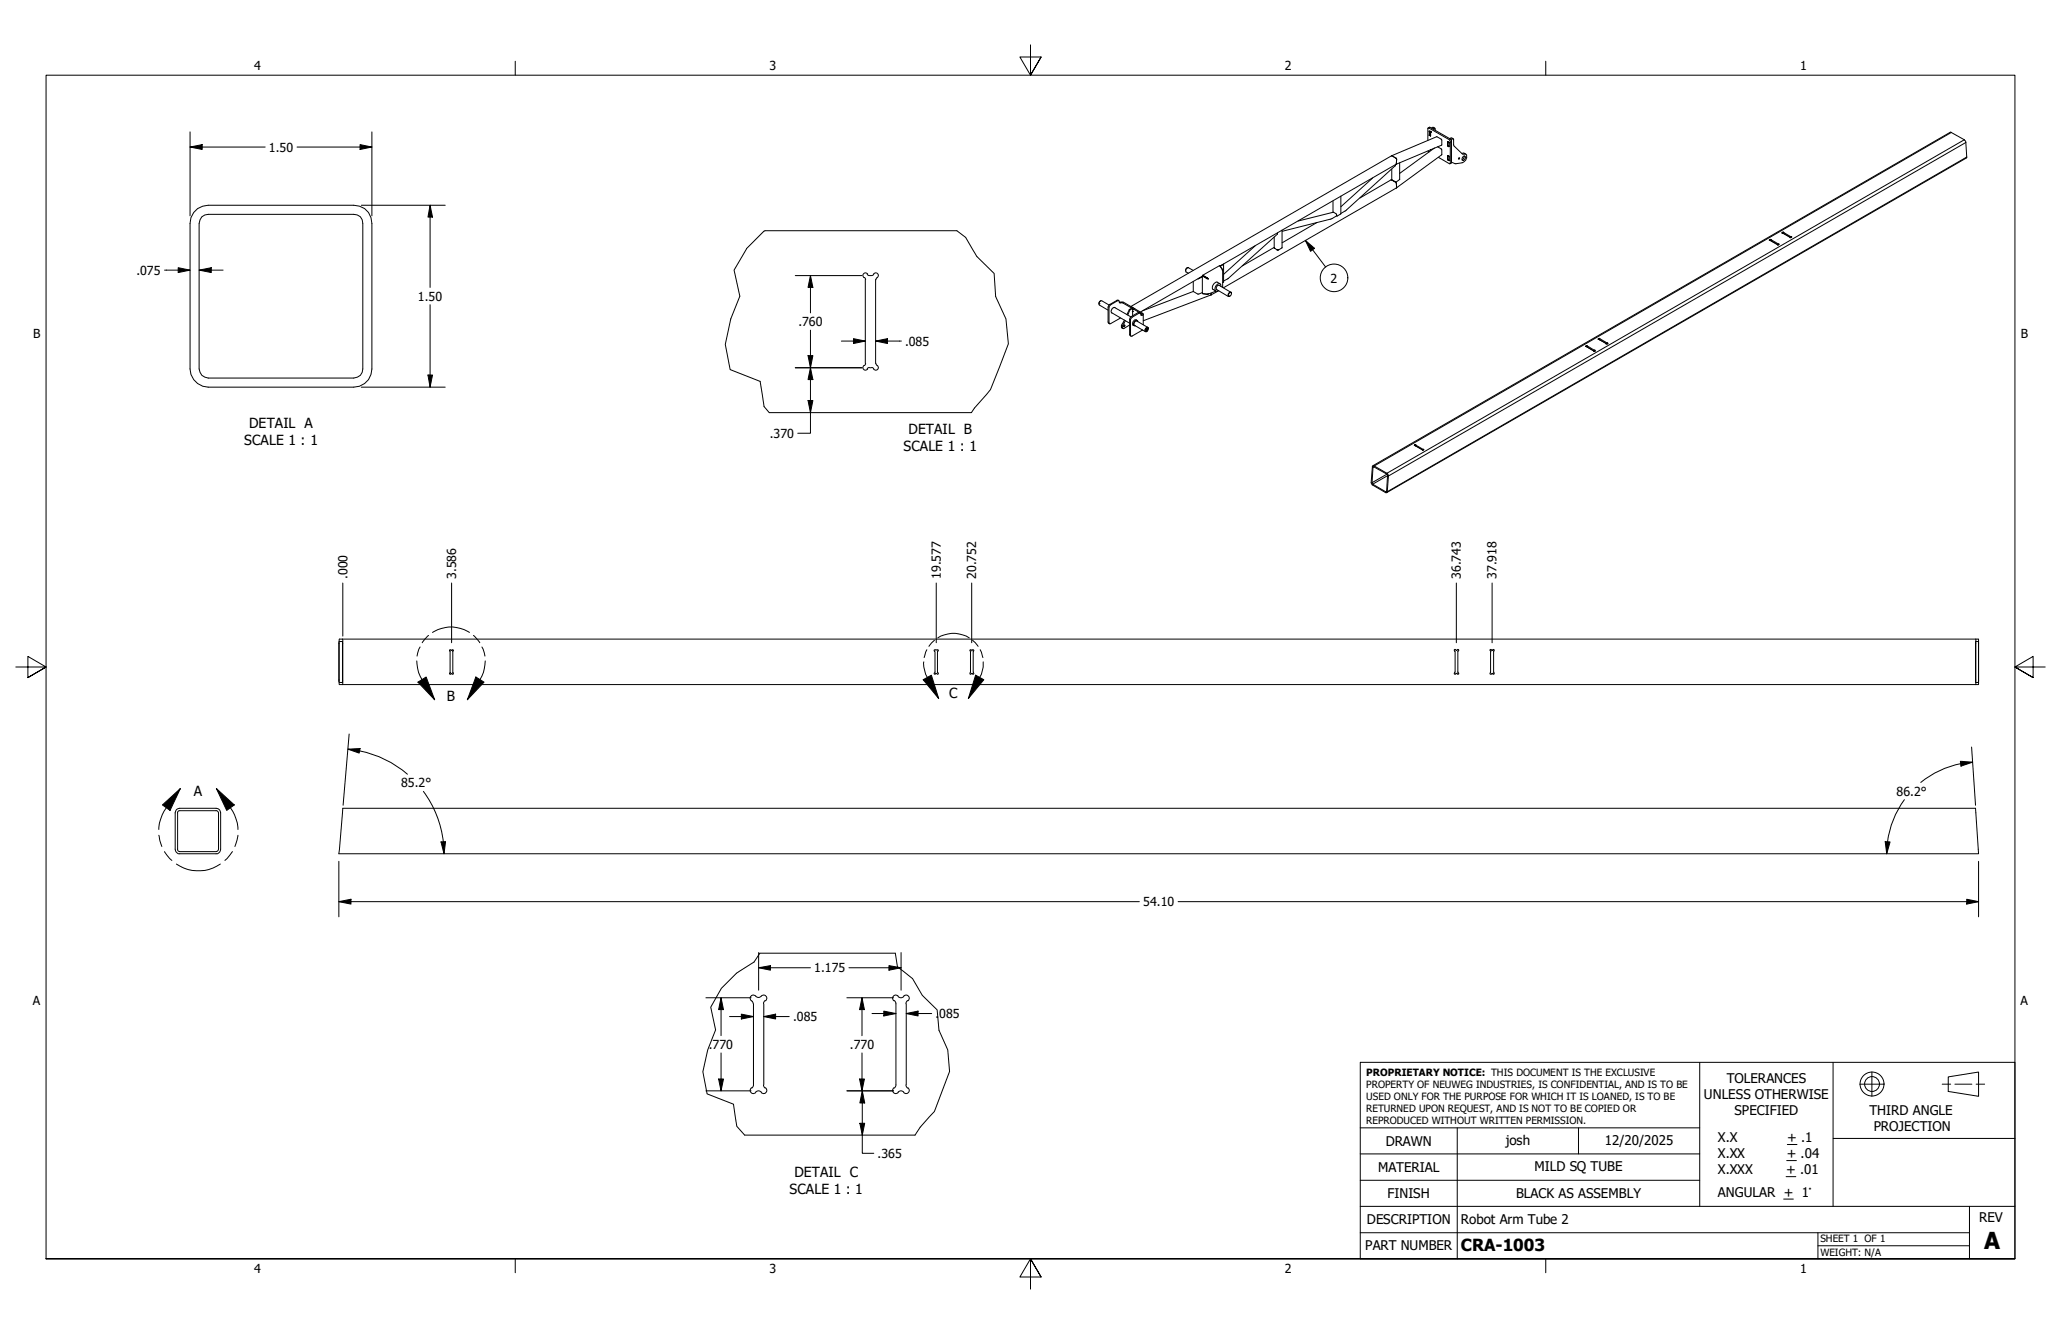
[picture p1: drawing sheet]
<svg xmlns="http://www.w3.org/2000/svg" width="432mm" height="279mm" viewBox="0 0 432 279" stroke-linecap="round" stroke-linejoin="round" font-family="sans-serif">
<!-- layer: Visible (ANSI) -->
<g fill="none" stroke="#000" stroke-width=".21">
<path d="M287.6 37.3l-6.7 6M291.5 37.7l1 .6v1.1M291.5 37.7l-6.6 3.8M291.5 32.6l9.5-4 1 .6v1.2l-9.5 4M291.5 32.6l1 .5v1.3M291.5 32.6l-54.6 31.6M291.6 37.6l-.1 .1M292.4 34.5v.2l-10.5 9.4-1 .6M292.5 34.4l-36.8 21.3M292.5 39.4l-36.2 20.9M293.2 34.1v3.5l-.7 .5-.9-.4v-2.3M299.1 29.4l.1-2.6 4.6 2.6v4.8l-.1 .1-2.3-1.3"/>
<path d="M299.2 31.6l.2 .2M299.2 26.8l.3-.2 4.6 2.7v4.8l-.3 .2M299.5 27.5h.1M299.4 28.3h.1M299.5 28.3h.1M299.5 28.3l.2 .1M299.5 27.5v.8M299.5 27.5l.2 .2M299.7 31.4h.1M299.7 27.6l-.2-.1-.1 .8M299.7 27.7h.1M299.7 28.4h.1"/>
<path d="M299.7 27.6h.1M299.7 27.6v.1M299.7 27.7v.7M299.7 27.6v.8M299.9 26.8l.4-.1 .3 .2M300.2 27l.3-.2 .2 .5M300.5 31l-7.3 5.3M301.2 30.7l.8 .5 .1 1.2-9.6 7M303.3 33.4h.1M303.3 32.6h.1M303.3 29.7v.1M303.3 30.5h.1"/>
<path d="M303.3 33.4v.1M303.3 29.7h.1M303.3 32.6v.9l.3 .1M303.3 32.6l.2 .2M303.3 30.5l.3 .2M303.3 29.7v.8M303.3 29.7l.3 .2M303.3 33.5h.1M303.3 33.5l.2 .1M303.3 29.7l.2 .1M303.5 32.8h.1M303.5 33.6h.1"/>
<path d="M303.5 29.8h.1M303.5 29.8l.1 .1M303.6 32.8h.1M303.6 33.6h.1M303.6 29.9h.1M303.6 30.7h.1M303.6 32.8v.8M303.6 29.8h.1M303.6 29.9v.8M303.6 29.8v.9M303.7 29l.5-.1 .3 .2M304 29.2l.4-.2 .1 .1 .1 1.5 1.9 1.7h.3a.57 .57 0 0 1 .5 .4 .57 .57 0 0 1-.2 .6l-.4 .6-.4 .2-1.4 .2-.8-.3"/>
<path d="M305.7 33h.1a.16 .16 0 0 1 0 .2 .16 .16 0 0 1-.2 .1zM306.3 32.1h.5l.3 .2M306.5 32.8a.33 .33 0 0 1 .5 0 .33 .33 0 0 1 0 .5h-.1a.33 .33 0 0 1-.5 .3 .33 .33 0 0 1 0-.6zM306.8 32.7l-.1 .4-.4 .4M40.6 44.5l.8-.8 1.1-.5 1.1-.2h30.5a3.7 3.7 0 0 1 3.8 3.8v30.5a3.8 3.8 0 0 1-3.8 3.8h-30.5a3.9 3.9 0 0 1-3.8-3.8v-30.5l.2-1.2zM42.3 45.4l.6-.4 .7-.1h30.5a1.76 1.76 0 0 1 1.9 1.9v30.5a1.84 1.84 0 0 1-1.9 1.9h-30.5a1.95 1.95 0 0 1-1.9-1.9v-30.5l.2-.8zM160.3 48.3h40.2M181.1 58.1l.3 .5M181.3 58.5v17.6M181.7 57.5l.4 .2a.79 .79 0 0 0 1-.2M181.8 57.4a.54 .54 0 0 0-.9-.1 .54 .54 0 0 0 .2 .9M183 57.4a.54 .54 0 0 1 .9-.1 .54 .54 0 0 1-.1 .9"/>
<path d="M183.5 58.5v17.6M183.8 58.2l-.3 .4M248.7 56.1l-.3 .4v.2M250 58.9v2.1l1 .6 .9-.3M250 56.6l-1.1-.6-.2 .1-.2 .2-.1 .5 .6 .4M251.1 58.4h.1M251.9 57.8v3.7h1.3l-.3 .2M251.9 58l-.9 .4M251.9 57.8l1 .6M251.9 57.8h.1M251.9 57.8l-12.9 7.5M251.9 57.9l-.8 .5"/>
<path d="M252 57.7l.9 .7M252 57.7l.9 .6v-.1M252 57.7l.9 .5M252 57.8h.1M252.3 58h.1M252.8 58.2h.1M252.9 58.4h.3M252.9 58.3l.1 .1zM252.9 58.2l.3 .2M253 58.4h.2M255.4 59.8l2.5 1.4M255.5 59.8a.57 .57 0 0 0-.6 .2 .57 .57 0 0 0 .1 .6"/>
<path d="M255.5 55.7l.6 .8M255.6 59.4l-.5-.3a1.02 1.02 0 0 0-.9 1.5l.5 .4-1.7 .7M256.2 56.5l-.1 .2v-.2l-.6-.9-3.5 2.1M256.2 56.6l-.1 3.5M256.3 55.4v3.7l-.1 .1M256.3 55.4h.1M256.3 55.4l-.6 .4M263 51.5l-6.7 6M267 49.7v2.3M267 51.8l-6.7 3.9M267 52h.1M267 51.9v.1"/>
<path d="M267.1 52l.5 .3M267.6 52.3h.1M267.7 52.3h.1M267.7 48.8v.2l-10.5 9.4-.9 .5M268.6 48.2v3.7l-.8 .5-.1-.1M272 46.3l7.3-1.9 .7 .5v.3l-1.2 .7-10.2 2.6M275.9 46.6l-7.3 4.3M279.3 42.1v2.3M280.9 41.1v3.7l-.7 .5-.2-.1M370.8 50.2h.1M370.9 50.2l-.3 .1 1.8 .9M370.9 50.2v.2h.1"/>
<path d="M370.9 50.2h.1M371 50.2l1.7 1h-.1l-1.6-.8M371 50.2v.2M372.4 51.2h.2M372.4 51.2v.1M372.6 51.2h.1M372.6 51.2v.1M373.5 48.7h.1M373.5 48.6l-.2 .2h.2M373.5 48.8h.2M373.5 48.6h.2M373.5 48.8l1.5 .9"/>
<path d="M373.5 48.6v.2M373.7 48.8l1.5 .9M373.7 48.6l1.7 1-.2 .1M373.7 48.6v.2M375 49.7h.1M375 49.7h.2M375 49.7v.1M375.2 49.7v.1M181.1 76.5a.54 .54 0 0 0-.2 .9 .54 .54 0 0 0 .9-.1M181.4 76.1l-.3 .5M182.1 77l-.4 .2M182.2 77h.4"/>
<path d="M182.6 77l.5 .2M183.5 76.1v.2a.66 .66 0 0 1 .5 .6 .66 .66 0 0 1-.4 .6l-.6-.2M230.3 63.6h.1M230.6 63l-.3 .2v.4M232.3 63.9l-1.5-.9a.6 .6 0 0 0-.5 .9l1.9 1.1M232.9 65.5l3.8 2.2M233.5 64.4l3.4 2M233.6 64.5a.73 .73 0 0 0-.7 .3 .73 .73 0 0 0 .1 .8M234.4 63l-.4-.1-1.5 .9-.3 .5v3.2l.3 .3M234.6 63.4l.7-.2 4 2.4a.24 .24 0 0 1 .2 .3 .24 .24 0 0 1-.4 .1 .24 .24 0 0 1-.1-.3l-.1-.2-.3 .1-1.4 .8-.3 .5v3.3a.22 .22 0 0 0 .1 .2 .22 .22 0 0 0 .2 0l2.2-1.3M235.5 68.1l-.1 .2M235.6 67.1l-.3 .4a1.08 1.08 0 0 0-.2 1.2l.2 .1"/>
<path d="M235.8 67.2l-.3 .4a.96 .96 0 0 0-.2 1.2h.1l1.3-.7M236.6 64.8l-.5 1.1M236.6 64.8l.1 .1M236.7 64.9l-.4 1.1M237 64.2l.8 .5M237.2 65.3h.1M237.3 64.8h.1M237.3 65.2h.1M237.3 64.8v-.2l-.6 .3M237.3 65.3h.1M237.3 65.2v.1M237.3 64.8v.4"/>
<path d="M237.3 65.3v.9M237.3 64.6l-.2-.1-.5 .3M237.4 68.1l.2 .1M238 67l.3 .1M238.1 67.1a.65 .65 0 0 0-.7 .3 .65 .65 0 0 0 .1 .7M238.4 67.4a.44 .44 0 0 0-.6-.3 .44 .44 0 0 0-.2 .6v.5h.3M238.9 65.6l-.5-.1-1.7 1.1v3.6l.3 .2M239 66l.3-.2-.1-.1-4-2.3h-.6l-.1-.3-.2-.2-1.9 1.2-.1 3.5a.21 .21 0 0 0 .1 .2 .21 .21 0 0 0 .3 0l2.1-1.2M239.5 65.8v2.2M240 68.8h.1a.28 .28 0 0 1 .4-.2 .28 .28 0 0 1 0 .5l-.1 .2a.27 .27 0 0 1-.4 .2 .27 .27 0 0 1 0-.5zM240.2 68.9l.1-.1 .1 .2a.17 .17 0 0 1-.1 .2 .17 .17 0 0 1-.2-.2zM240.2 68.8l.2 .1-.1 .2-.1 .1-.1-.1"/>
<path d="M240.5 68.6l-2.3-1.4a.57 .57 0 0 0-.5 .3 .57 .57 0 0 0 0 .6l2.3 1.4M240.6 68.8v-.2a.51 .51 0 0 0-.6 .2 .51 .51 0 0 0 0 .7l.3-.1M250.1 61l-10.7 4.1M252 61.5l.9 .1M253.7 61.8l-14.2 5.4M253.7 61.4v.4M254.8 61h-.1M254.9 60.6l2.5 1.5M255.3 60.9l-1.6 .9M255.8 60a.44 .44 0 0 0-.3-.6 .44 .44 0 0 0-.5 .3 .87 .87 0 0 0-.2 1.3l.5-.2M256.1 60.1h.1M257.4 61.5a.32 .32 0 0 1 .6-.1 .32 .32 0 0 1-.2 .5l-.1 .1a.21 .21 0 0 1-.3 0 .21 .21 0 0 1 0-.3z"/>
<path d="M258 61.5v-.2a.51 .51 0 0 0-.6 .2 .51 .51 0 0 0 0 .6l.3-.1M332.4 72.6l1.5 .9M332.4 72.5h-.2l.2 .1M332.4 72.6h.1M332.4 72.5h.1M332.4 72.5v.1M332.5 72.5v.2l1.5 .8M332.5 72.5l1.7 .9-.2 .1M333.9 73.5h.1M334 73.5h.1M335 70.9l-.2 .1 .2 .1M335 71.1h.2"/>
<path d="M335 70.9h.2M335 71.1l1.5 .8M335 70.9v.2M335.2 70.9v.3l1.5 .8M335.2 70.9h.1M335.2 70.9l1.7 1-.2 .1M336.5 71.9v.1M336.5 72h.2M336.7 72h.1M161.2 86.4h42.3M287.6 97.6h.3l2.8 1.6 .2 .5-.3 3.5h-.3l-2.8-1.7-.2-.5zM287.7 97.9l.1-.2 2.9 1.7-.3 3.6-2.9-1.7z"/>
<path d="M287.7 97.5l120.9-69.8 3.1 1.8 .2 .2 .1 3.4-121.5 70.1M296.4 93.2l-.1 .1 1.7 .9M296.4 93.2h.1M296.5 93.2h-.1M296.5 93.2v.1h.1M296.5 93.2h.1M296.6 93.2l1.7 .9-.2 .1M296.6 93.2v.2l1.5 .8M298 94.2h.1M298.1 94.2h.1M71.1 134.4h.7v8.5h-.7zM71.8 133.9v9.5"/>
<path d="M94.2 136.3l.1 4.5M94.4 136.2h.2M94.5 136.2l-.3-.1v.3M94.7 136.2l.2-.1v.3M94.7 136.2h-.1M94.9 136.5v4.3M94.9 136.3l-.1 .1M195.8 136.4v.1M195.9 136.5v4.2l-.2 .4 .3 .1M196 136.1h-.3l.1 .3M196 136.1h.2M196.3 136.1h.3l-.1 .3"/>
<path d="M196.4 136.5v4.2l.2 .4-.3 .1M196.5 136.3l-.1 .2M203.3 136.3l.1 .2M203.3 136.5v4.4M203.4 136.1h.4M203.5 136.1h-.3l.1 .3M203.7 136.1h.3v.3M203.9 136.5l.1 4.4M204 136.4l-.1 .1M304.7 136.4l.1 .1M304.9 136.5v4.3M305 136.1h.3"/>
<path d="M305 136.1h-.3v.2M305.1 136.2h.1M305.3 136.1h.3v.2M305.4 136.5v4.3M305.5 136.3l-.1 .2M312.3 136.3l.1 .2M312.3 136.5v4.3M312.4 136.1l.2 .1M312.5 136.1h-.3v.2M312.6 136.2h.1M312.8 136.1h.2v.2M312.8 136.1l-.2 .1"/>
<path d="M312.9 136.5v4.3M313 136.4l-.1 .1M414 133.9v9.5M414.5 134.8v-.4h-.5v8.5h.5v-.5M414.5 134.8v-.9h-343.4l-.1 .6v8.2l.1 .7h343.4v-1M414.5 134.8v7.6M94.2 140.9v.3l.3-.1M94.4 140.8l-.1 .1M94.5 141.1h-.1M94.6 141h.1M94.6 141.1h.1M94.9 140.8v.1"/>
<path d="M94.9 140.9v.3l-.2-.1M195.9 141.1h.4M203.3 140.9l-.1 .3h.3M203.4 141.1h.4M204 140.9v.3h-.3M304.7 140.9l.1 .3 .3-.2 .2 .1M304.8 140.7l-.1 .2M305.1 141.1h.1M305.4 140.7l.1 .2M305.6 140.9v.3h-.3M312.2 140.9l.1 .3 .3-.1M312.3 140.7l-.1 .2"/>
<path d="M312.6 141.1h.1M312.6 141l.2 .1M312.9 140.7l.1 .2M313 140.9v.3h-.2M36.9 169.7l.8-.4h7.6a.95 .95 0 0 1 .9 .9v7.7a.95 .95 0 0 1-.9 .9h-7.6a.95 .95 0 0 1-1-.9v-7.7zM37.3 169.9l.2-.1h8l.2 .3 .1 7.8-.2 .3-.3 .2h-7.6l-.4-.2-.1-.1v-8zM71.8 169.3h342.1l.6 9.5h-343.5zM159.2 199.6h28.4M157.9 210.2v17l-.4 .7M160 210.2v17M160.3 209.6l-.3 .6M160.4 209.6a.69 .69 0 0 0 0-1.1 .69 .69 0 0 0-1.1 .3l-.4 .1-.4-.1a.71 .71 0 0 0-1.2-.2 .71 .71 0 0 0 .3 1.2l.2 .4"/>
<path d="M187.3 209.6l.4 .6M187.7 210.2v17l-.4 .7M188.1 208.7l.7 .3 .6-.3M188.2 208.7a.67 .67 0 0 0-1-.1 .67 .67 0 0 0 .1 1M189.3 208.7a.67 .67 0 0 1 1-.1 .67 .67 0 0 1-.1 1M189.9 210.2v17M190.2 209.6l-.4 .6M156 237.7h35.7M157.5 227.8a.67 .67 0 0 0-.2 1 .67 .67 0 0 0 1 0M158.3 228.8l.6-.3 .6 .3M160 227.2l.3 .7M160.4 227.8a.67 .67 0 0 1 .1 1 .67 .67 0 0 1-1 0"/>
<path d="M187.3 227.8a.67 .67 0 0 0-.1 1 .67 .67 0 0 0 1 0M188.1 228.8l.7-.3 .6 .3M189.8 227.2l.4 .7M190.2 227.8a.67 .67 0 0 1 .1 1 .67 .67 0 0 1-1 0"/>
<circle cx="235.5" cy="68.3" r=".2"/>
</g>
<!-- layer: Visible Narrow (ANSI) -->
<g fill="none" stroke="#000" stroke-width=".21">
<path d="M408.8 27.7l-120.9 69.9M411.5 29.3l-120.9 69.8M411.9 29.8l-121 69.9M412.1 32.9l-121.5 70.1M370.8 50.2v.2M370.8 50.4v-.2v.2M371.1 50.2v.2M372.4 51.2v.1M372.6 51.2v.1M372.6 51.1v.1M372.7 51.1v.1M373.4 48.7v.1"/>
<path d="M373.5 48.8v-.1v.1M373.7 48.7v.2M375 49.7v.1M375.2 49.6v.2M375.3 49.6v.1M332.2 72.5v.1M332.5 72.5v.2M333.9 73.5h.1M334 73.5h.1M334 73.3v.2M334.1 73.3v.2M334.9 71v.1"/>
<path d="M335.2 70.9v.3M336.5 72h.1M336.7 72h.1M336.7 71.8v.1M287.8 97.8l-.1 .1M290.6 99.3l-3.1 1.8M290.7 99.6l-3.1 1.8M296.4 93.2v.1M296.6 93.2v.2M298 94.2h.1M298.1 94.2h.1M298.1 94.1v.1"/>
<path d="M298.2 94.1v.1M290.5 102.9l-.2 .1"/>
</g>
<!-- layer: Break Line (ANSI) -->
<path d="M160.3 48.3l-3.9 3.8-2.6 4.5 1.2 5.4-1.9 4.8-1.1 5.3 1 5.3 6.3 2.5 .8 5.3 1.1 1.2M200.5 48.3l1.8 1.4 2.4 4 3.6 3.6 .3 4.8 2.2 4.7 .5 5.2-3.8 9.6-3.3 3.9-.7 .9M159.2 199.6l-1.2 1.9a18.9 18.9 0 0 0-9.1 9.4l1 4.8-1.6 4.2-1 4.6 .8 4.6 5.6 2.2 .7 4.6 1.6 1.8M187.6 199.6l.4 2.9 3.2 2.5 2 3.5 3.1 3 .4 4.3 1.9 4.1 .3 4.5-3.1 8.4-3 3.3-1.1 1.6" fill="none" stroke="#000" stroke-width=".21"/>
<!-- layer: Detail Boundary (ANSI) -->
<g fill="none" stroke="#000" stroke-width=".21">
<path d="M87.3 138.4l.1 .8a6.5 6.5 0 0 0 1 3.1l2.7 4.3M88 135.5l-.6 1.9M89.8 133.1l-1.3 1.5M90.6 132.5a7.1 7.1 0 0 1 7.8 0M99.2 133.1l1.3 1.5M101 135.5l.6 1.9M101.7 138.4l-.1 .8a6.5 6.5 0 0 1-1 3.1l-2.7 4.3M193.5 138.6a5.2 5.2 0 0 0 .8 3.3l2.4 4.4M194.2 136.1l-.6 1.6M195.8 134.1l-1.2 1.3M196.5 133.6a6.1 6.1 0 0 1 6.6 0M203.8 134.1l1.1 1.3"/>
<path d="M205.4 136.1l.5 1.6M206 138.6a5.2 5.2 0 0 1-.8 3.3l-2.3 4.4M87.6 142.9l1.7-1.1 1.8 4.8zM99.7 141.8l1.7 1.1-3.5 3.7zM193.4 142.4l1.7-1 1.6 4.9zM204.4 141.4l1.7 1-3.2 3.9zM33.3 174.9l.6 2.4M34 168.6l3.8-3.4-2.2 4.5zM34.5 178.4l1.5 1.8M37.8 165.2l-2.9 4a8.5 8.5 0 0 0-1.6 4.5M45.3 165.2l3.8 3.4-1.6 1.1zM45.3 165.2l3 4a8.5 8.5 0 0 1 1.5 4.5"/>
<path d="M48.7 178.4l-1.6 1.8M49.8 174.9l-.6 2.4M37 181a8.2 8.2 0 0 0 9.2 0"/>
</g>
<path d="M87.6 142.9l1.7-1.1 1.8 4.8zM99.7 141.8l1.7 1.1-3.5 3.7zM193.4 142.4l1.7-1 1.6 4.9zM204.4 141.4l1.7 1-3.2 3.9zM34 168.6l3.8-3.4-2.2 4.5zM45.3 165.2l3.8 3.4-1.6 1.1z" fill="#000"/>
<!-- layer: Border (ANSI) -->
<path d="M107.9 12.8v2.9M215.9 9.4v6.3l-2.2-3.8h4.4l-2.2 3.8 2.2-3.8M323.8 12.8v2.9M3.3 139.7h6.4l-3.9-2.2v4.4l3.9-2.2-3.9 2.2M428.5 139.7h-6.4l3.9-2.2v4.4l-3.9-2.2 3.9 2.2M9.7 263.7v-248h412.4v248h-412.4h412.4M107.9 263.7v2.9M218.1 267.5l-2.2-3.8 2.2 3.8h-4.4l2.2-3.8v6.3M323.8 263.7v2.9" fill="none" stroke="#000" stroke-width=".21"/>
<!-- layer: Title (ANSI) -->
<g fill="none" stroke="#000" stroke-width=".21">
<path d="M285 222.5h137.1v41.2h-137.1zM285 236.2h71.1M305.3 236.2v27.5M330.7 236.2v5.5M356.1 222.5v30.2M374.5 239.7h2M384 222.5v15.9M389.6 227.1h5.1M392.2 224.5v5.1M406.9 227.1h1.8M408.2 225.6l6.3-1.1v5.1l-6.3-1zM409.6 227.1h3.5"/>
<path d="M414 227.1h1.8M422.1 238.4h-38.1v14.3M285 258.2h127.6M285 252.7h137.1M285 247.2h71.1M285 241.7h71.1M373.7 251.1h2M374.2 246.4h2M374.3 243.1h2.1M380.9 258.2v5.5M412.6 252.7v11M380.9 260.9h31.7"/>
<circle cx="392.2" cy="227" r="2.51"/>
<circle cx="392.2" cy="227" r="1.56"/>
</g>
<!-- layer: Dimension (ANSI) -->
<g fill="none" stroke="#000" stroke-width=".21">
<path d="M39.8 30.8l2.6-.5v1zM39.8 30.8h15.8M39.8 27.6v17.6M62.2 30.8h15.7M75.4 30.3l2.5 .5-2.5 .5zM77.9 27.6v17.6M34.5 56.6h5.3M37.3 56.1l2.5 .5-2.5 .5zM41.7 56.6l2.6-.5v1zM41.7 56.6h5M75.7 43h17.6M90.1 43l.5 2.5h-.9z"/>
<path d="M90.1 43v17.2M166.6 57.7h14M169.8 57.7l.5 2.5h-1zM169.8 57.7v7.8M89.7 78.5h.9l-.5 2.6zM90.1 63.8v17.3M166.6 77h14M169.3 74.5h1l-.5 2.5zM169.8 77l.5 2.5h-1zM169.8 69.2v21.5h-2.7M176.3 71.4h5M178.8 70.9l2.5 .5-2.5 .5z"/>
<path d="M183.5 71.4l2.4-.5v1zM183.5 71.4h5.3M75.7 81.1h17.6M169.3 83.9h1l-.5 2.5zM71.8 122.1v11.1M94.6 122.1v12.5M196.2 122.1v12.5M203.6 122.1v12.5M305.1 122.1v12.5M312.6 122.1v12.5M72.9 156.9l2.5-.1-.2 .9zM72.9 156.9a22.2 22.2 0 0 1 12.5 5.3"/>
<path d="M73.2 153.7l-1.3 15M410.7 159.4l2.6 .2-2.5 .9zM413.1 156.5l.8 12.2M413.3 159.6a19.1 19.1 0 0 0-10.9 4.3M88.7 165.8a22 22 0 0 1 4.2 10.6M92.4 176.3h.9l-.3 2.5zM92.9 176.3l.1 2.5M395 176.3h1l-.7 2.5zM395.5 176.3l-.2 2.5M399 167.5a19.3 19.3 0 0 0-3.5 8.8M71 188.8l2.5-.5v1.1zM71 188.8h167.7"/>
<path d="M71 180.4v11.6M158.9 199.5v7.9M188.8 199.5v7.9M246.8 188.8h167.7M412.1 188.3l2.4 .5-2.4 .6zM414.5 180.4v11.6M147.9 209h9.5M151.1 209l.5 2.5h-1zM151.1 209v7.9M152.8 212.9h5.1M155.3 212.4l2.6 .5-2.6 .5zM158.9 202.7l2.5-.5v1z"/>
<path d="M158.9 202.7h10.9M160 212.9l2.5-.5v1zM160 212.9h5.4M177.4 209h9.8M177.9 202.7h10.9M180.6 209l.5 2.5h-1zM180.6 209v7.9M182.7 212.3h5M185.2 211.8l2.5 .5-2.5 .5zM186.2 202.2l2.6 .5-2.6 .5zM189.9 212.3l2.4-.5v1zM189.9 212.3h5.3"/>
<path d="M147.9 228.5h9.5M150.6 226h1l-.5 2.5zM151.1 220.5v8M177.4 228.5h9.8M180.1 226h1l-.5 2.5zM180.1 235.3h1.1l-.5 2.4zM180.6 220.5v8M180.7 228.5l.5 2.5h-1.1zM180.7 228.5v13.1h2.4"/>
</g>
<g fill="#000">
<path d="M39.8 30.8l2.6-.5v1zM75.4 30.3l2.5 .5-2.5 .5zM37.3 56.1l2.5 .5-2.5 .5zM41.7 56.6l2.6-.5v1zM90.1 43l.5 2.5h-.9zM89.7 78.5h.9l-.5 2.6zM169.3 74.5h1l-.5 2.5zM169.8 57.7l.5 2.5h-1zM169.8 77l.5 2.5h-1zM178.8 70.9l2.5 .5-2.5 .5zM183.5 71.4l2.4-.5v1zM169.3 83.9h1l-.5 2.5z"/>
<path d="M72.9 156.9l2.5-.1-.2 .9zM92.4 176.3h.9l-.3 2.5zM395 176.3h1l-.7 2.5zM410.7 159.4l2.6 .2-2.5 .9zM71 188.8l2.5-.5v1.1zM412.1 188.3l2.4 .5-2.4 .6zM151.1 209l.5 2.5h-1zM155.3 212.4l2.6 .5-2.6 .5zM158.9 202.7l2.5-.5v1zM160 212.9l2.5-.5v1zM180.6 209l.5 2.5h-1zM185.2 211.8l2.5 .5-2.5 .5z"/>
<path d="M186.2 202.2l2.6 .5-2.6 .5zM189.9 212.3l2.4-.5v1zM150.6 226h1l-.5 2.5zM180.1 226h1l-.5 2.5zM180.1 235.3h1.1l-.5 2.4zM180.7 228.5l.5 2.5h-1.1z"/>
</g>
<!-- layer: Symbol (ANSI) -->
<g fill="none" stroke="#000" stroke-width=".21">
<path d="M273.5 50.4l1.9 1.6-.8 .6zM273.5 50.4l4.2 5.5"/>
<circle cx="279.5" cy="58.2" r="2.89"/>
</g>
<path d="M273.5 50.4l1.9 1.6-.8 .6z" fill="#000"/>
<text font-size="4.9" x="415.7" y="261.6">A</text>
<text font-size="3.5" x="306.1" y="262">CRA-1003</text>
<g font-size="2.9">
<text x="52.2" y="89.7">DETAIL A</text>
<text x="51.2" y="93.3">SCALE 1 : 1</text>
<text x="189.3" y="94.4">SCALE 1 : 1</text>
<text x="190.3" y="90.9">DETAIL B</text>
<text x="93.6" y="146.7">B</text>
<text x="198.9" y="146.2">C</text>
<text x="40.6" y="166.8">A</text>
<text x="165.4" y="250">SCALE 1 : 1</text>
<text x="166.4" y="246.4">DETAIL C</text>
</g>
<g font-size="2.8">
<text x="361.8" y="226.9">TOLERANCES</text>
<text x="357" y="230.3">UNLESS OTHERWISE</text>
<text x="363.4" y="233.6">SPECIFIED</text>
<text x="391.7" y="233.5">THIRD ANGLE</text>
<text x="290.3" y="240">DRAWN</text>
<text x="315.5" y="239.7">josh</text>
<text x="336.2" y="239.8">12/20/2025</text>
<text x="359.9" y="239.3">X.X</text>
<text x="374.5" y="239.3">+ .1</text>
<text x="392.6" y="236.8">PROJECTION</text>
<text x="288.7" y="245.5">MATERIAL</text>
<text x="321.5" y="245.2">MILD SQ TUBE</text>
<text x="359.9" y="242.6">X.XX</text>
<text x="359.9" y="245.9">X.XXX</text>
<text x="374.2" y="245.9">+ .01</text>
<text x="374.3" y="242.6">+ .04</text>
<text x="290.7" y="251">FINISH</text>
<text x="317.6" y="251">BLACK AS ASSEMBLY</text>
<text x="359.9" y="250.7">ANGULAR + 1°</text>
<text x="286.4" y="256.4">DESCRIPTION</text>
<text x="306.1" y="256.3">Robot Arm Tube 2</text>
<text x="414.7" y="256">REV</text>
<text x="286" y="261.9">PART NUMBER</text>
</g>
<g font-size="2.6">
<text x="53.3" y="14.7">4</text>
<text x="161.2" y="14.7">3</text>
<text x="269.2" y="14.7">2</text>
<text x="377.1" y="14.7">1</text>
<text x="56.3" y="31.8">1.50</text>
<text x="28.6" y="57.5">.075</text>
<text x="278.8" y="59.2">2</text>
<text x="87.6" y="63">1.50</text>
<text x="6.9" y="70.8">B</text>
<text x="167.3" y="68.3">.760</text>
<text x="423.4" y="70.8">B</text>
<text x="189.6" y="72.4">.085</text>
<text x="161.3" y="91.7">.370</text>
<text x="72.8" y="121.3" transform="rotate(-90 72.8 121.3)">.000</text>
<text x="95.6" y="121.3" transform="rotate(-90 95.6 121.3)">3.586</text>
<text x="197.1" y="121.3" transform="rotate(-90 197.1 121.3)">19.577</text>
<text x="204.5" y="121.3" transform="rotate(-90 204.5 121.3)">20.752</text>
<text x="306.1" y="121.3" transform="rotate(-90 306.1 121.3)">36.743</text>
<text x="313.6" y="121.3" transform="rotate(-90 313.6 121.3)">37.918</text>
<text x="84.1" y="164.9">85.2°</text>
<text x="397.3" y="166.6">86.2°</text>
<text x="239.5" y="189.8">54.10</text>
<text x="170.6" y="203.6">1.175</text>
<text x="6.9" y="210.5">A</text>
<text x="166.2" y="213.9">.085</text>
<text x="196" y="213.2">.085</text>
<text x="423.3" y="210.5">A</text>
<text x="148.5" y="219.6">.770</text>
<text x="178.1" y="219.6">.770</text>
<text x="183.8" y="242.5">.365</text>
<text x="53.3" y="266.6">4</text>
<text x="161.2" y="266.6">3</text>
<text x="269.2" y="266.6">2</text>
<text x="377.1" y="266.6">1</text>
</g>
<g font-size="2.1">
<text x="286.3" y="225.4">PROPRIETARY NOTICE: THIS DOCUMENT IS THE EXCLUSIVE</text>
<text x="286.3" y="227.8">PROPERTY OF NEUWEG INDUSTRIES, IS CONFIDENTIAL, AND IS TO BE</text>
<text x="286.3" y="230.4">USED ONLY FOR THE PURPOSE FOR WHICH IT IS LOANED, IS TO BE</text>
<text x="286.3" y="232.9">RETURNED UPON REQUEST, AND IS NOT TO BE COPIED OR</text>
<text x="286.3" y="235.4">REPRODUCED WITHOUT WRITTEN PERMISSION.</text>
<text x="381.4" y="260.2">SHEET 1 OF 1</text>
<text x="381.4" y="263">WEIGHT: N/A</text>
</g>
</svg>
